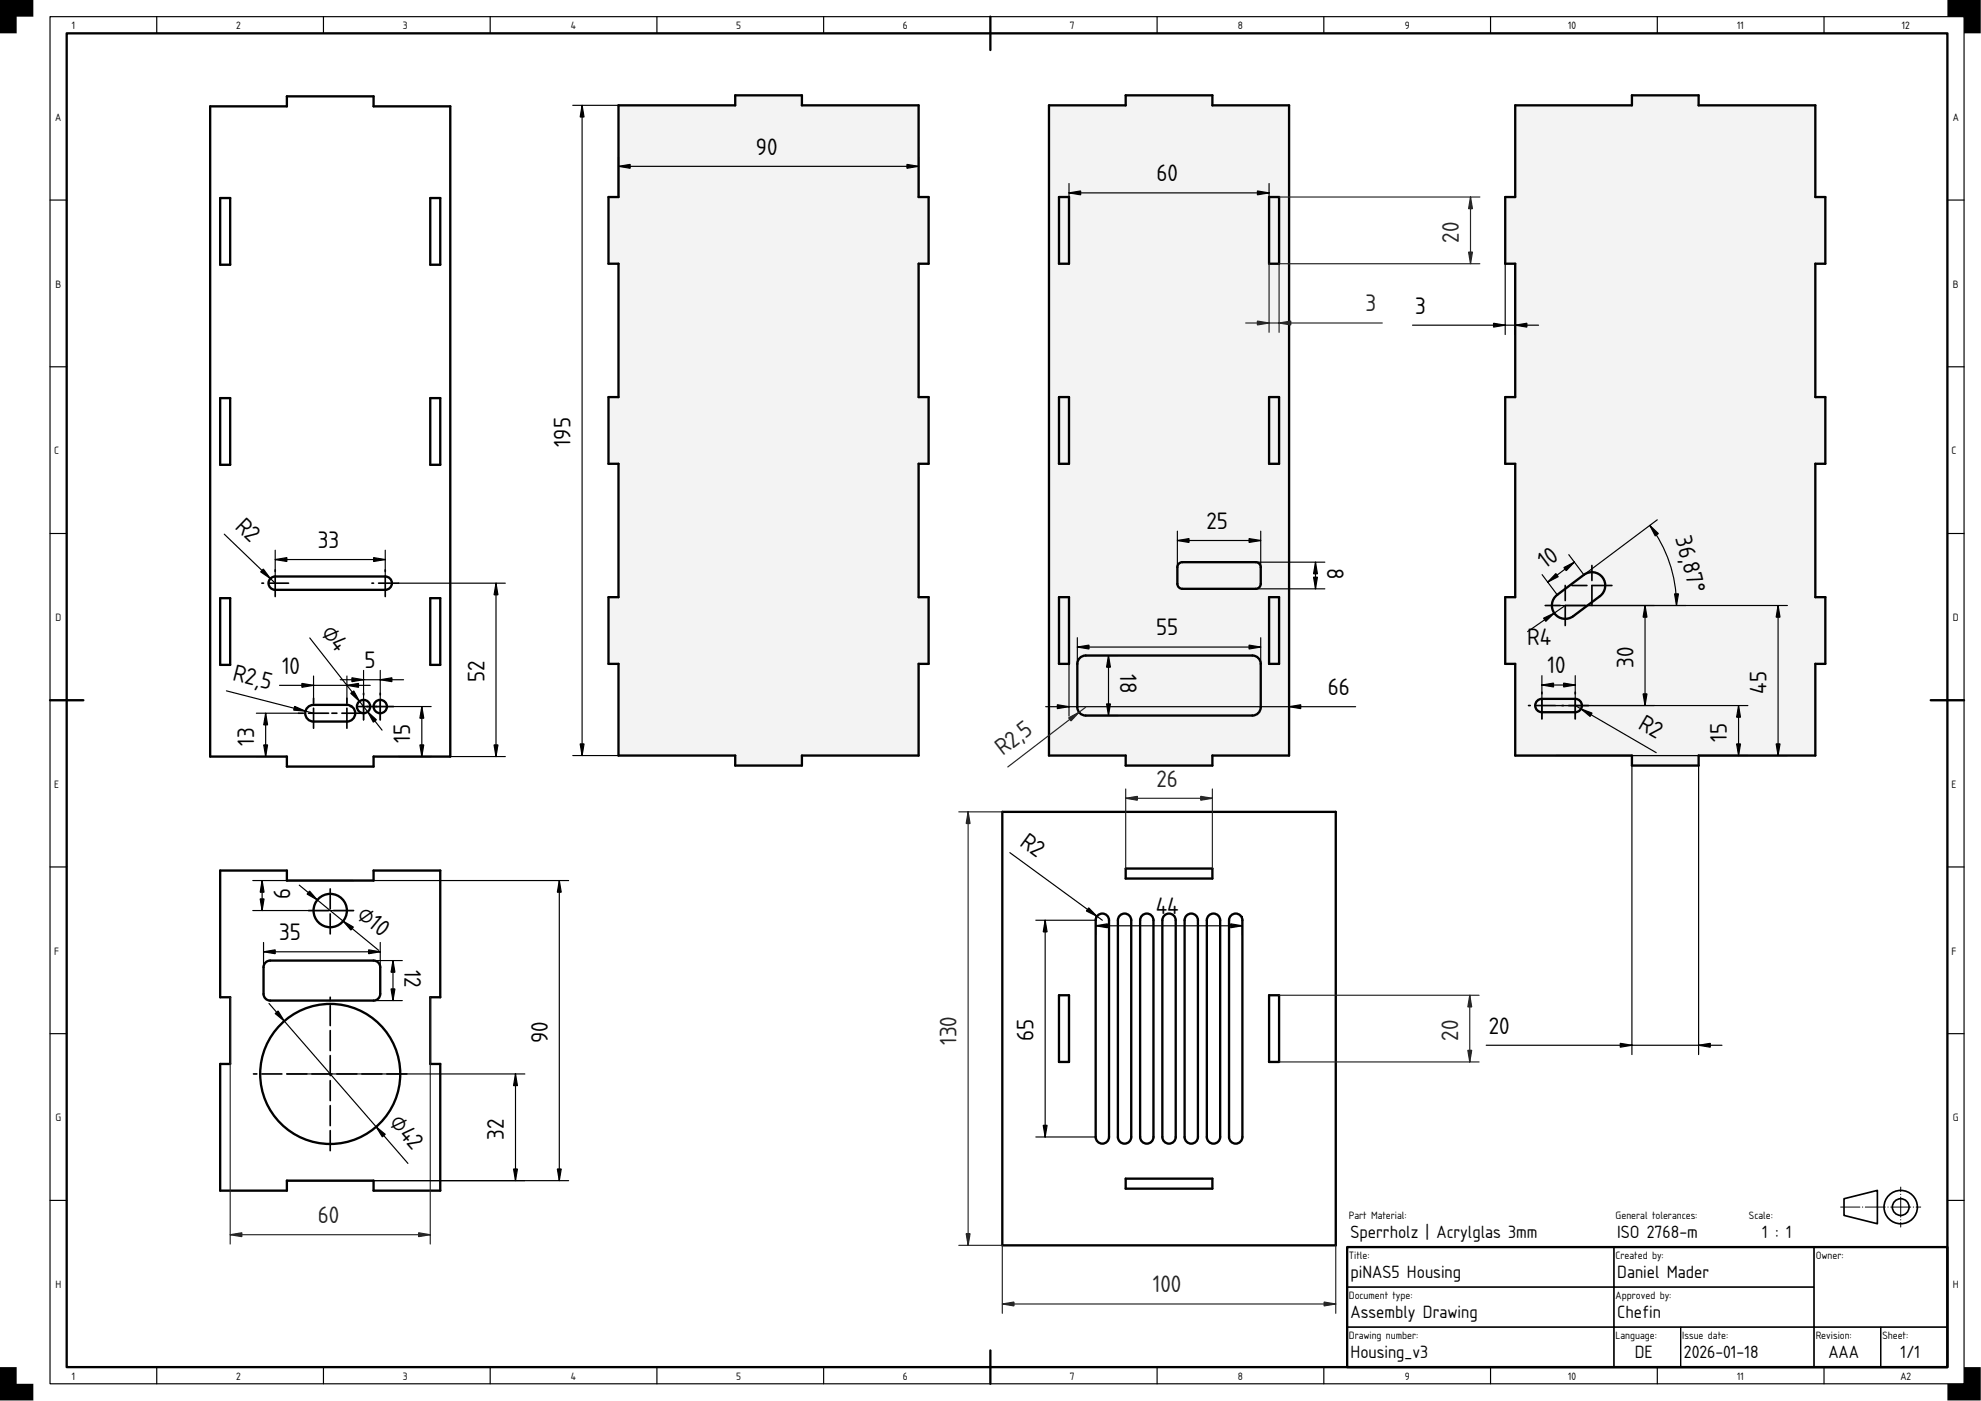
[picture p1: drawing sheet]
<svg xmlns="http://www.w3.org/2000/svg" width="594mm" height="420mm" viewBox="0 0 594 420" stroke-linecap="round" stroke-linejoin="round" font-family="sans-serif">
<path d="M20 10h564v400h-564zM297 5v10M15 210h10M579 210h10M404 374h180v36h-180zM297 405v10" fill="none" stroke="#000" stroke-width=".7"/>
<g fill="none" stroke="#000" stroke-width=".35">
<path d="M15 5h574v410h-574zM47 5v5M97 5v5M147 5v5M197 5v5M247 5v5M347 5v5M397 5v5M447 5v5M497 5v5M547 5v5M15 60h5"/>
<path d="M584 60h5M15 110h5M584 110h5M15 160h5M584 160h5M15 260h5M584 260h5M15 310h5M584 310h5M15 360h5M404 374h80v12h-80zM484 374h60v12h-60z"/>
<path d="M544 374h40v24h-40zM584 360h5M404 398h80v12h-80zM404 386h80v12h-80zM484 398h20v12h-20zM484 386h60v12h-60zM504 398h40v12h-40zM544 398h20v12h-20zM564 398h20v12h-20zM47 410v5M97 410v5M147 410v5"/>
<path d="M197 410v5M247 410v5M347 410v5M397 410v5M447 410v5M497 410v5M547 410v5"/>
</g>
<path d="M0 0h10v5h-5v5h-5zM584 0h10v10h-5v-5h-5zM0 410h5v5h5v5h-10zM584 415h5v-5h5v10h-10z" fill="#000"/>
<g fill="none" stroke="#000" stroke-width=".5">
<path d="M553 359.5l10-2.5v10l-10-2.5z"/>
<circle cx="570" cy="362" r="5"/>
<circle cx="570" cy="362" r="2.5"/>
</g>
<path d="M552 362h24" fill="none" stroke="#000" stroke-width=".3" stroke-dasharray="6 .8 .1 .8" stroke-dashoffset=".3"/>
<path d="M570 368v-12" fill="none" stroke="#000" stroke-width=".3" stroke-dasharray="6 .8 .1 .8" stroke-dashoffset="4.6"/>
<g fill="#fff">
<path d="M63 31.9h23v-3h26v3h23v195h-23v3h-26v-3h-23z" fill-rule="evenodd"/>
<path d="M81.1 173.5l1.4-.6h33a2 2 0 0 1 2 2 2 2 0 0 1-2 2h-33a2 2 0 0 1-1.8-1.2 2 2 0 0 1 .4-2.2z" fill-rule="evenodd"/>
<path d="M82.5 172.9h33v4h-33z" fill-rule="evenodd"/>
<path d="M92.1 212.3a2.5 2.5 0 0 1 1.9-.9h10l1.5 .5h1.5a2 2 0 0 1 2-2 2 2 0 0 1 2 2h1a2 2 0 0 1 2.9-1.8 2 2 0 0 1 .4 3.3 2 2 0 0 1-3.2-1l-.1-.5h-1a2 2 0 0 1-2 2 2 2 0 0 1-2-2h-1.5a2.5 2.5 0 0 1 .9 2.8 2.5 2.5 0 0 1-2.4 1.7h-10a2.5 2.5 0 0 1-2.2-1.4 2.5 2.5 0 0 1 .3-2.7z" fill-rule="evenodd"/>
<path d="M129 179.4h3v20h-3z" fill-rule="evenodd"/>
<path d="M66 59.4h3v20h-3z" fill-rule="evenodd"/>
<path d="M66 119.4h3v20h-3z" fill-rule="evenodd"/>
<path d="M66 179.4h3v20h-3z" fill-rule="evenodd"/>
<path d="M129 59.4h3v20h-3z" fill-rule="evenodd"/>
<path d="M129 119.4h3v20h-3z" fill-rule="evenodd"/>
<path d="M94 211.4h10v5h-10z" fill-rule="evenodd"/>
<path d="M104 211.4a2.5 2.5 0 0 1 2.5 2.5h-2.5z" fill-rule="evenodd"/>
<path d="M104 213.9h2.5a2.5 2.5 0 0 1-2.5 2.5z" fill-rule="evenodd"/>
<path d="M91.5 213.9h2.5v2.5a2.5 2.5 0 0 1-2.5-2.5z" fill-rule="evenodd"/>
<path d="M92.1 212.3a2.5 2.5 0 0 1 1.9-.9v2.5h-2.5z" fill-rule="evenodd"/>
<path d="M114 211.9h2a2 2 0 0 1-2 2z" fill-rule="evenodd"/>
<path d="M114 209.9a2 2 0 0 1 2 2h-2z" fill-rule="evenodd"/>
<path d="M112.6 210.5l1.4-.6v2h-2z" fill-rule="evenodd"/>
<path d="M115.5 174.9h2a2 2 0 0 1-2 2z" fill-rule="evenodd"/>
<path d="M107.6 210.5l1.4-.6v2h-2z" fill-rule="evenodd"/>
<path d="M81.1 173.5l1.4-.6v2h-2z" fill-rule="evenodd"/>
<path d="M109 209.9a2 2 0 0 1 2 2h-2z" fill-rule="evenodd"/>
<path d="M80.5 174.9h2v2a2 2 0 0 1-2-2z" fill-rule="evenodd"/>
<path d="M109 211.9h2a2 2 0 0 1-2 2z" fill-rule="evenodd"/>
<path d="M115.5 172.9a2 2 0 0 1 2 2h-2z" fill-rule="evenodd"/>
<path d="M107 211.9h2v2a2 2 0 0 1-2-2z" fill-rule="evenodd"/>
<path d="M112 211.9h2v2a2 2 0 0 1-2-2z" fill-rule="evenodd"/>
</g>
<g fill="none" stroke="#000" stroke-width=".7">
<path d="M63 31.9h23v-3h26v3h23v195h-23v3h-26v-3h-23zM66 59.4h3v20h-3zM129 59.4h3v20h-3zM66 119.4h3v20h-3zM129 119.4h3v20h-3zM66 179.4h3v20h-3zM81.1 173.5l1.4-.6h33a2 2 0 0 1 2 2 2 2 0 0 1-2 2h-33a2 2 0 0 1-1.8-1.2 2 2 0 0 1 .4-2.2zM129 179.4h3v20h-3zM92.1 212.3a2.5 2.5 0 0 1 1.9-.9h10a2.5 2.5 0 0 1 2.5 2.5 2.5 2.5 0 0 1-2.5 2.5h-10a2.5 2.5 0 0 1-2.2-1.4 2.5 2.5 0 0 1 .3-2.7z"/>
<circle cx="109" cy="211.9" r="2"/>
<circle cx="114" cy="211.9" r="2"/>
</g>
<path d="M82.5 178.9v-8M86.5 174.9h-8M115.5 178.9v-8M119.5 174.9h-8M94 218.4v-9M98.5 213.9h-9M104 218.4v-9M108.5 213.9h-9M109 215.9v-8M113 211.9h-8M114 215.9v-8M118 211.9h-8" fill="none" stroke="#000" stroke-width=".5" stroke-dasharray="6 1.5"/>
<g fill="none" stroke="#000" stroke-width=".35">
<path d="M67.3 160.2l15.2 14.7M82.5 167.8h33M82.5 165v7.9M115.5 165v7.9M119.5 174.9h32M148.7 174.9v52M92.9 191.3l21.7 27.7M67.9 207.2l26.1 6.7M76.9 213.9h12.6M79.7 213.9v13M83.8 205.5h27.2M94 202.7v8.7"/>
<path d="M102 203.8h19M104 202.7v8.7M109 201v14.9M113 211.9h16.3M114 201v14.9M126.5 211.9v15M76.9 226.9h9.1M113 226.9h38.5"/>
</g>
<g fill="#000" stroke="#000" stroke-width=".35">
<path d="M79 170.7l2.1 2.8-2.9-2zM82.5 167.8l3.5-.6v1.2zM112 167.2l3.5 .6-3.5 .6zM148.7 174.9l.6 3.5h-1.1zM79.7 213.9l.5 3.5h-1.1zM88.4 211.8l3.2 1.5-3.5-.3zM90.5 205l3.5 .5-3.5 .6zM104 205.5l3.5-.5v1.1zM105.2 207.9l.9-.7 1.7 3.1zM105.5 203.3l3.5 .5-3.5 .6zM110.3 213.5l2.6 2.4-.9 .7zM114 203.8l3.5-.5v1.1z"/>
<path d="M126.5 211.9l.6 3.5h-1.2zM79.1 223.4h1.1l-.5 3.5zM125.9 223.4h1.2l-.6 3.5zM148.2 223.4h1.1l-.6 3.5z"/>
</g>
<g fill="#fff">
<path d="M66 261.1h20v3h26v-3h20v38h-3v20h3v38h-20v-3h-26v3h-20v-38h3v-20h-3z" fill-rule="evenodd"/>
<path d="M79.6 288.7l1.4-.6h31a2 2 0 0 1 2 2v8a2 2 0 0 1-2 2h-13v1a21 21 0 0 1 18.5 31 21 21 0 0 1-36 1.5 21 21 0 0 1 15.7-32.4l1.8-.1v-1h-18a2 2 0 0 1-2-2v-8z" fill-rule="evenodd"/>
<path d="M79.6 288.7l1.4-.6h31a2 2 0 0 1 2 2v8a2 2 0 0 1-2 2h-31a2 2 0 0 1-2-2v-8z" fill-rule="evenodd"/>
<path d="M99 322.1h21a21 21 0 0 1-21 21z" fill-rule="evenodd"/>
<path d="M83.6 307.8a20.9 20.9 0 0 1 15.4-6.7v21h-21a20.9 20.9 0 0 1 5.6-14.3z" fill-rule="evenodd"/>
<path d="M78 322.1h21v21a21 21 0 0 1-21-21z" fill-rule="evenodd"/>
<path d="M99 301.1a21 21 0 0 1 21 21h-21z" fill-rule="evenodd"/>
<path d="M94 273.1h5v5a5 5 0 0 1-5-5z" fill-rule="evenodd"/>
<path d="M95.2 269.9a5 5 0 0 1 3.8-1.8v5h-5a5 5 0 0 1 1.2-3.2z" fill-rule="evenodd"/>
<path d="M99 273.1h5a5 5 0 0 1-5 5z" fill-rule="evenodd"/>
<path d="M99 268.1a5 5 0 0 1 5 5h-5z" fill-rule="evenodd"/>
<circle cx="99" cy="273.1" r="5"/>
</g>
<g fill="none" stroke="#000" stroke-width=".7">
<path d="M66 261.1h20v3h26v-3h20v38h-3v20h3v38h-20v-3h-26v3h-20v-38h3v-20h-3zM79.6 288.7l1.4-.6h31a2 2 0 0 1 2 2v8a2 2 0 0 1-2 2h-31a2 2 0 0 1-2-2v-8z"/>
<circle cx="99" cy="273.1" r="5"/>
<circle cx="99" cy="322.1" r="21"/>
</g>
<path d="M106 273.1h-14M99 280.1v-14M122 322.1h-46M99 345.1v-46" fill="none" stroke="#000" stroke-width=".5" stroke-dasharray="6 1.5"/>
<g fill="none" stroke="#000" stroke-width=".35">
<path d="M75.8 264.1h94.7M75.8 273.1h30.2M78.6 264.1v9M89.8 265.5l23.8 19.5M167.7 264.1v90M79 285.4h35M79 282.6v7.5M112 288.1h8.7M114 282.6v7.5M117.9 288.1v12M80.7 300.9l41.6 48M112 300.1h8.7"/>
<path d="M86 322.1h71.4M154.6 322.1v32M86 354.1h84.5"/>
</g>
<g fill="#000" stroke="#000" stroke-width=".35">
<path d="M78.6 264.1l.6 3.5h-1.2zM78 269.6h1.2l-.6 3.5zM92.8 267.2l2.4 2.7-3.1-1.8zM102.9 276.2l3.1 1.8-.8 .9zM167.7 264.1l.6 3.5h-1.2zM79 285.4l3.5-.5v1.1zM110.5 284.9l3.5 .5-3.5 .6zM117.9 288.1l.5 3.5h-1.1zM82.5 304l.9-.8 1.9 3zM117.3 296.6h1.1l-.5 3.5zM112.8 337.9l2.7 2.3-.8 .8zM154.6 322.1l.6 3.5h-1.2z"/>
<path d="M154 350.6h1.2l-.6 3.5zM167.1 350.6h1.2l-.6 3.5z"/>
</g>
<path d="M69 299.1v74M129 299.1v74M69 370.3h60" fill="none" stroke="#212529" stroke-width=".35"/>
<g fill="#212529" stroke="#212529" stroke-width=".35">
<path d="M69 370.3l3.5-.6v1.2z"/>
<path d="M125.5 369.7l3.5 .6-3.5 .6z"/>
</g>
<g fill="#fff">
<path d="M300.6 243.5h100v130h-100z" fill-rule="evenodd"/>
<path d="M369.2 274.6a2 2 0 0 1 2.1-.5 2 2 0 0 1 1.3 1.9v65a2 2 0 0 1-2 2 2 2 0 0 1-2-2v-65z" fill-rule="evenodd"/>
<path d="M355.8 274.6a2 2 0 0 1 2.2-.5 2 2 0 0 1 1.2 1.9v65a2 2 0 0 1-2 2 2 2 0 0 1-2-2v-65z" fill-rule="evenodd"/>
<path d="M342.5 274.6a2 2 0 0 1 2.2-.5 2 2 0 0 1 1.2 1.9v65a2 2 0 0 1-2 2 2 2 0 0 1-2-2v-65z" fill-rule="evenodd"/>
<path d="M349.2 274.6a2 2 0 0 1 2.1-.5 2 2 0 0 1 1.3 1.9v65a2 2 0 0 1-2 2 2 2 0 0 1-2-2v-65z" fill-rule="evenodd"/>
<path d="M329.2 274.6a2 2 0 0 1 2.1-.5 2 2 0 0 1 1.3 1.9v65a2 2 0 0 1-2 2 2 2 0 0 1-2-2v-65z" fill-rule="evenodd"/>
<path d="M335.8 274.6a2 2 0 0 1 2.2-.5 2 2 0 0 1 1.2 1.9v65a2 2 0 0 1-2 2 2 2 0 0 1-2-2v-65z" fill-rule="evenodd"/>
<path d="M362.5 274.6a2 2 0 0 1 2.2-.5 2 2 0 0 1 1.2 1.9v65a2 2 0 0 1-2 2 2 2 0 0 1-2-2v-65z" fill-rule="evenodd"/>
<path d="M337.6 260.5h26v3h-26z" fill-rule="evenodd"/>
<path d="M337.6 353.5h26v3h-26z" fill-rule="evenodd"/>
<path d="M317.6 298.5h3v20h-3z" fill-rule="evenodd"/>
<path d="M380.6 298.5h3v20h-3z" fill-rule="evenodd"/>
</g>
<path d="M300.6 243.5h100v130h-100zM329.2 274.6a2 2 0 0 1 2.1-.5 2 2 0 0 1 1.3 1.9v65a2 2 0 0 1-2 2 2 2 0 0 1-2-2v-65zM335.8 274.6a2 2 0 0 1 2.2-.5 2 2 0 0 1 1.2 1.9v65a2 2 0 0 1-2 2 2 2 0 0 1-2-2v-65zM337.6 260.5h26v3h-26zM342.5 274.6a2 2 0 0 1 2.2-.5 2 2 0 0 1 1.2 1.9v65a2 2 0 0 1-2 2 2 2 0 0 1-2-2v-65zM349.2 274.6a2 2 0 0 1 2.1-.5 2 2 0 0 1 1.3 1.9v65a2 2 0 0 1-2 2 2 2 0 0 1-2-2v-65zM355.8 274.6a2 2 0 0 1 2.2-.5 2 2 0 0 1 1.2 1.9v65a2 2 0 0 1-2 2 2 2 0 0 1-2-2v-65zM362.5 274.6a2 2 0 0 1 2.2-.5 2 2 0 0 1 1.2 1.9v65a2 2 0 0 1-2 2 2 2 0 0 1-2-2v-65zM369.2 274.6a2 2 0 0 1 2.1-.5 2 2 0 0 1 1.3 1.9v65a2 2 0 0 1-2 2 2 2 0 0 1-2-2v-65zM317.6 298.5h3v20h-3zM380.6 298.5h3v20h-3zM337.6 353.5h26v3h-26z" fill="none" stroke="#000" stroke-width=".7"/>
<path d="M302.8 255.7l27.8 20.3M310.6 276h18M313.4 276v65M328.6 277.6h44M328.6 274.8v5.6M372.6 274.8v5.6M310.6 341h18" fill="none" stroke="#000" stroke-width=".35"/>
<path d="M313.4 276l.6 3.5h-1.2zM328.6 277.6l3.5-.5v1.1zM326.5 272.3l2.5 2.5-3.2-1.6zM369.1 277.1l3.5 .5-3.5 .6zM312.8 337.5h1.2l-.6 3.5z" fill="#000" stroke="#000" stroke-width=".35"/>
<path d="M337.6 239.4h26M337.6 236.6v23.9M363.6 236.6v23.9M287.5 243.5h13.1M290.3 243.5v130M383.6 298.5h60M440.8 298.5v20M383.6 318.5h60M287.5 373.5h13.1v20.4M400.6 373.5v20.4M300.6 391.1h100" fill="none" stroke="#212529" stroke-width=".35"/>
<g fill="#212529" stroke="#212529" stroke-width=".35">
<path d="M397.1 390.5l3.5 .6-3.5 .5z"/>
<path d="M300.6 391.1l3.5-.6v1.1z"/>
<path d="M289.7 370h1.2l-.6 3.5z"/>
<path d="M290.3 243.5l.6 3.5h-1.2z"/>
<path d="M337.6 239.4l3.5-.6v1.2z"/>
<path d="M360.1 238.8l3.5 .6-3.5 .6z"/>
<path d="M440.8 298.5l.5 3.5h-1.1z"/>
<path d="M440.2 315h1.1l-.5 3.5z"/>
</g>
<g fill="#f1f3f5">
<path d="M314.6 31.6h23v-3h26v3h23v195h-23v3h-26v-3h-23z" fill-rule="evenodd"/>
<path d="M324 197.1l1.6-.5h50a2.5 2.5 0 0 1 2.5 2.5v13a2.5 2.5 0 0 1-2.5 2.5h-50a2.5 2.5 0 0 1-2.5-2.5v-13a2.5 2.5 0 0 1 .9-2z" fill-rule="evenodd"/>
<path d="M353.4 169.2l1.2-.6h22a1.5 1.5 0 0 1 1.5 1.5v5a1.5 1.5 0 0 1-1.5 1.5h-22a1.5 1.5 0 0 1-1.5-1.5v-5z" fill-rule="evenodd"/>
<path d="M317.6 59.1h3v20h-3z" fill-rule="evenodd"/>
<path d="M317.6 179.1h3v20h-3z" fill-rule="evenodd"/>
<path d="M317.6 119.1h3v20h-3z" fill-rule="evenodd"/>
<path d="M380.6 119.1h3v20h-3z" fill-rule="evenodd"/>
<path d="M380.6 179.1h3v20h-3z" fill-rule="evenodd"/>
<path d="M380.6 59.1h3v20h-3z" fill-rule="evenodd"/>
</g>
<path d="M314.6 31.6h23v-3h26v3h23v195h-23v3h-26v-3h-23zM317.6 59.1h3v20h-3zM380.6 59.1h3v20h-3zM317.6 119.1h3v20h-3zM380.6 119.1h3v20h-3zM317.6 179.1h3v20h-3zM353.7 168.9l.9-.3h22a1.5 1.5 0 0 1 1.5 1.5v5a1.5 1.5 0 0 1-1.5 1.5h-22a1.5 1.5 0 0 1-1.5-1.5v-5zM380.6 179.1h3v20h-3zM324 197.1l1.6-.5h50a2.5 2.5 0 0 1 2.5 2.5v13a2.5 2.5 0 0 1-2.5 2.5h-50a2.5 2.5 0 0 1-2.5-2.5v-13a2.5 2.5 0 0 1 .9-2z" fill="none" stroke="#000" stroke-width=".7"/>
<g fill="none" stroke="#000" stroke-width=".35">
<path d="M320.6 57.8h60M320.6 55v5.6M380.6 55v5.6M353.1 159.3v10.8M378.1 159.3v10.8M353.1 162.1h25M354.6 168.6h42.7M354.6 176.6h42.7M394.5 168.6v8M320.6 199.1v15.6M323.1 194.1h55M323.1 191.3v7.8"/>
<path d="M325.6 196.6h9.6M332.4 196.6v18M378.1 191.3v7.8M386.6 199.1v15.6M313.6 211.9h92.9M325.6 214.6h9.6"/>
</g>
<path d="M320.6 57.8l3.5-.5v1.1zM377.1 57.3l3.5 .5-3.5 .6zM353.1 162.1l3.5-.6v1.2zM374.6 161.5l3.5 .6-3.5 .6zM394.5 168.6l.6 3.5h-1.2zM393.9 173.1h1.2l-.6 3.5zM323.1 194.1l3.5-.6v1.1zM332.4 196.6l.6 3.5h-1.2zM374.6 193.5l3.5 .6-3.5 .5zM317.1 211.4l3.5 .5-3.5 .6zM331.8 211.1h1.2l-.6 3.5zM386.6 211.9l3.5-.5v1.1z" fill="#000" stroke="#000" stroke-width=".35"/>
<path d="M383.6 59.1h60.2M441 59.1v20M380.6 79.1v20.6M443.8 79.1h-60.2v20.6M373.6 96.9h40.9M325.6 212.1l-23.4 17.9" fill="none" stroke="#212529" stroke-width=".35"/>
<g fill="#212529" stroke="#212529" stroke-width=".35">
<path d="M320.5 215.3l3.1-1.7-2.4 2.6z"/>
<path d="M440.4 75.6h1.2l-.6 3.5z"/>
<path d="M441 59.1l.6 3.5h-1.2z"/>
<path d="M383.6 96.9l3.5-.6v1.2z"/>
<path d="M377.1 96.3l3.5 .6-3.5 .6z"/>
</g>
<path d="M185.5 31.6h35v-3h20v3h35v27.5h3v20h-3v40h3v20h-3v40h3v20h-3v27.5h-35v3h-20v-3h-35v-27.5h-3v-20h3v-40h-3v-20h3v-40h-3v-20h3z" fill-rule="evenodd" fill="#f1f3f5"/>
<path d="M185.5 31.6h35v-3h20v3h35v27.5h3v20h-3v40h3v20h-3v40h3v20h-3v27.5h-35v3h-20v-3h-35v-27.5h-3v-20h3v-40h-3v-20h3v-40h-3v-20h3z" fill="none" stroke="#000" stroke-width=".7"/>
<path d="M171.8 31.6h13.7M174.6 31.6v195M185.5 49.9h90M185.5 47.1v12M275.5 47.1v12M171.8 226.6h13.7" fill="none" stroke="#000" stroke-width=".35"/>
<path d="M174.6 31.6l.6 3.5h-1.2zM185.5 49.9l3.5-.6v1.2zM272 49.3l3.5 .6-3.5 .6zM174 223.1h1.2l-.6 3.5z" fill="#000" stroke="#000" stroke-width=".35"/>
<g fill="#f1f3f5">
<path d="M454.4 31.6h35v-3h20v3h35v27.5h3v20h-3v40h3v20h-3v40h3v20h-3v27.5h-35v3h-20v-3h-35v-27.5h-3v-20h3v-40h-3v-20h3v-40h-3v-20h3z" fill-rule="evenodd"/>
<path d="M466.5 178.8l8.5-6.4a4 4 0 0 1 5.6 .8 4 4 0 0 1-.8 5.6l-8 6a4 4 0 0 1-5.4-.6 4 4 0 0 1 .1-5.4z" fill-rule="evenodd"/>
<path d="M469.4 176.6l6-4.5 2-.5v9l-6 4.5-2 .5z" fill-rule="evenodd"/>
<path d="M461 210.2l1.4-.6h10a2 2 0 0 1 2 2 2 2 0 0 1-2 2h-10a2 2 0 0 1-1.9-1.2 2 2 0 0 1 .5-2.2z" fill-rule="evenodd"/>
<path d="M462.4 209.6h10v4h-10z" fill-rule="evenodd"/>
<path d="M466.5 178.8l2.9-2.2v5h-4l.2-1.2z" fill-rule="evenodd"/>
<path d="M477.4 175.6h4l-.4 1.8a8.2 8.2 0 0 1-3.6 3.2z" fill-rule="evenodd"/>
<path d="M477.4 171.6a4 4 0 0 1 4 4h-4z" fill-rule="evenodd"/>
<path d="M465.4 181.6h4v4a4 4 0 0 1-4-4z" fill-rule="evenodd"/>
<path d="M460.4 211.6h2v2a2 2 0 0 1-2-2z" fill-rule="evenodd"/>
<path d="M472.4 211.6h2a2 2 0 0 1-2 2z" fill-rule="evenodd"/>
<path d="M461 210.2l1.4-.6v2h-2z" fill-rule="evenodd"/>
<path d="M472.4 209.6a2 2 0 0 1 2 2h-2z" fill-rule="evenodd"/>
</g>
<path d="M454.4 31.6h35v-3h20v3h35v27.5h3v20h-3v40h3v20h-3v40h3v20h-3v27.5h-35v3h-20v-3h-35v-27.5h-3v-20h3v-40h-3v-20h3v-40h-3v-20h3zM466.4 178.9l8.6-6.5a4 4 0 0 1 5.6 .8 4 4 0 0 1-.8 5.6l-8 6a4 4 0 0 1-5.3-.5 4 4 0 0 1-.1-5.4zM461 210.2l1.4-.6h10a2 2 0 0 1 2 2 2 2 0 0 1-2 2h-10a2 2 0 0 1-1.9-1.2 2 2 0 0 1 .5-2.2z" fill="none" stroke="#000" stroke-width=".7"/>
<path d="M483.4 175.6h-12M469.4 187.6v-12M475.4 181.6h-12M477.4 181.6v-12M462.4 215.6v-8M466.4 211.6h-8M472.4 215.6v-8M476.4 211.6h-8" fill="none" stroke="#000" stroke-width=".5" stroke-dasharray="6 1.5"/>
<g fill="none" stroke="#000" stroke-width=".35">
<path d="M451.4 79.1v21.2M454.4 79.1v21.2M423.6 97.5h37.8M494.8 157.6a39.9 39.9 0 0 1 8 24M497 155.9l-22 16.5-4.5-6.1M462.5 172.3l4.5 6.1M472.1 168.6l-8 6M466.4 181.6h69.6M469.4 181.6l-11.3 7.8M493.3 181.6v30M533.2 181.6v45M462.4 205.4h10"/>
<path d="M462.4 202.6v13M466.4 211.6h57.8M472.4 202.6v13M472.4 211.6l24.3 14.1M521.4 211.6v15M454.4 226.6h81.6M489.4 229.6v86.7M509.4 229.6v86.7M445.7 313.5h70.7"/>
</g>
<g fill="#000" stroke="#000" stroke-width=".35">
<path d="M447.9 96.9l3.5 .6-3.5 .6zM454.4 97.5l3.5-.6v1.2zM494.8 157.6l2.5 2.4-.9 .7zM466.6 172l.7 .9-3.2 1.7zM469 170.2l3.1-1.6-2.4 2.5zM462.9 185.4l3.2-1.5-2.5 2.4zM493.3 181.6l.6 3.5h-1.2zM502.2 178.1h1.1l-.5 3.5zM533.2 181.6l.6 3.5h-1.2zM462.4 205.4l3.5-.5v1.1zM468.9 204.9l3.5 .5-3.5 .6zM474.1 212.6l3.3 1.3-.5 1z"/>
<path d="M492.7 208.1h1.2l-.6 3.5zM521.4 211.6l.6 3.5h-1.2zM520.8 223.1h1.2l-.6 3.5zM532.6 223.1h1.2l-.6 3.5zM485.9 312.9l3.5 .6-3.5 .6zM509.4 313.5l3.5-.6v1.2z"/>
</g>
<g font-size="6.7">
<text x="226.7" y="46.4">90</text>
<text x="346.8" y="54.4">60</text>
<text x="424.4" y="94">3</text>
<text x="171.1" y="134.1" transform="rotate(-90 171.1 134.1)">195</text>
<text x="70.2" y="158.2" transform="rotate(44 70.2 158.2)">R2</text>
<text x="361.8" y="158.6">25</text>
<text x="502.4" y="161.4" transform="rotate(75 502.4 161.4)">36,87°</text>
<text x="95.3" y="164.3">33</text>
<text x="398" y="170.4" transform="rotate(90 398 170.4)">8</text>
<text x="463.4" y="170.8" transform="rotate(-37 463.4 170.8)">10</text>
<text x="96.1" y="189.8" transform="rotate(52 96.1 189.8)">⌀4</text>
<text x="346.7" y="190.6">55</text>
<text x="458" y="193.5">R4</text>
<text x="84.6" y="202.1">10</text>
<text x="109.4" y="200.4">5</text>
<text x="335.9" y="202.2" transform="rotate(90 335.9 202.2)">18</text>
<text x="464.1" y="202">10</text>
<text x="489.8" y="200.3" transform="rotate(-90 489.8 200.3)">30</text>
<text x="69.5" y="204" transform="rotate(14 69.5 204)">R2,5</text>
<text x="145.3" y="204.6" transform="rotate(-90 145.3 204.6)">52</text>
<text x="398.2" y="208.5">66</text>
<text x="529.7" y="208" transform="rotate(-90 529.7 208)">45</text>
<text x="490.9" y="218.4" transform="rotate(30 490.9 218.4)">R2</text>
<text x="76.2" y="223.7" transform="rotate(-90 76.2 223.7)">13</text>
<text x="123" y="222.8" transform="rotate(-90 123 222.8)">15</text>
<text x="517.9" y="222.4" transform="rotate(-90 517.9 222.4)">15</text>
<text x="305.5" y="253.3" transform="rotate(36 305.5 253.3)">R2</text>
<text x="82.1" y="266.4" transform="rotate(90 82.1 266.4)">9</text>
<text x="106.7" y="274.9" transform="rotate(39 106.7 274.9)">⌀10</text>
<text x="346.6" y="274.2">44</text>
<text x="83.7" y="282">35</text>
<text x="121.3" y="290.8" transform="rotate(90 121.3 290.8)">12</text>
<text x="446.4" y="310">20</text>
<text x="164.2" y="312.9" transform="rotate(-90 164.2 312.9)">90</text>
<text x="310" y="312.3" transform="rotate(-90 310 312.3)">65</text>
<text x="116.5" y="336.9" transform="rotate(49 116.5 336.9)">⌀42</text>
<text x="151.1" y="341.8" transform="rotate(-90 151.1 341.8)">32</text>
</g>
<g font-size="6.7" fill="#212529">
<text x="437.5" y="72.8" transform="rotate(-90 437.5 72.8)">20</text>
<text x="409.5" y="93.4">3</text>
<text x="300.7" y="226.8" transform="rotate(-38 300.7 226.8)">R2,5</text>
<text x="346.8" y="235.9">26</text>
<text x="286.9" y="313.4" transform="rotate(-90 286.9 313.4)">130</text>
<text x="437.3" y="312.1" transform="rotate(-90 437.3 312.1)">20</text>
<text x="95.3" y="366.8">60</text>
<text x="345.7" y="387.6">100</text>
</g>
<g font-size="5">
<text x="405" y="371.2">Sperrholz | Acrylglas 3mm</text>
<text x="485" y="371.2">ISO 2768-m</text>
<text x="528.5" y="371.2">1 : 1</text>
<text x="405" y="383.2">piNAS5 Housing</text>
<text x="485" y="383.2">Daniel Mader</text>
<text x="405" y="395.2">Assembly Drawing</text>
<text x="485" y="395.2">Chefin</text>
<text x="405" y="407.2">Housing_v3</text>
<text x="490.2" y="407.2">DE</text>
<text x="505" y="407.2">2026-01-18</text>
<text x="548.3" y="407.2">AAA</text>
<text x="570" y="407.2">1/1</text>
</g>
<g font-size="3">
<text x="21.5" y="8.8">1</text>
<text x="70.8" y="8.8">2</text>
<text x="120.8" y="8.8">3</text>
<text x="171.2" y="8.8">4</text>
<text x="220.8" y="8.8">5</text>
<text x="270.8" y="8.8">6</text>
<text x="320.8" y="8.8">7</text>
<text x="371.2" y="8.8">8</text>
<text x="421.3" y="8.8">9</text>
<text x="470.3" y="8.8">10</text>
<text x="521" y="8.8">11</text>
<text x="570.3" y="8.8">12</text>
<text x="16.6" y="36.3">A</text>
<text x="585.6" y="36.3">A</text>
<text x="16.6" y="86.3">B</text>
<text x="585.6" y="86.3">B</text>
<text x="16.3" y="136.3">C</text>
<text x="585.3" y="136.3">C</text>
<text x="16.6" y="186.3">D</text>
<text x="585.6" y="186.3">D</text>
<text x="16.3" y="236.3">E</text>
<text x="585.3" y="236.3">E</text>
<text x="16.3" y="286.3">F</text>
<text x="585.3" y="286.3">F</text>
<text x="16.6" y="336.3">G</text>
<text x="585.6" y="336.3">G</text>
<text x="404.5" y="365.6">Part Material:</text>
<text x="484.5" y="365.6">General tolerances:</text>
<text x="524.5" y="365.6">Scale:</text>
<text x="404.5" y="377.6">Title:</text>
<text x="484.5" y="377.6">Created by:</text>
<text x="544.5" y="377.6">Owner:</text>
<text x="16.6" y="386.3">H</text>
<text x="404.5" y="389.6">Document type:</text>
<text x="484.5" y="389.6">Approved by:</text>
<text x="585.6" y="386.3">H</text>
<text x="404.5" y="401.6">Drawing number:</text>
<text x="484.5" y="401.6">Language:</text>
<text x="504.5" y="401.6">Issue date:</text>
<text x="544.5" y="401.6">Revision:</text>
<text x="564.5" y="401.6">Sheet:</text>
<text x="21.5" y="413.8">1</text>
<text x="70.8" y="413.8">2</text>
<text x="120.8" y="413.8">3</text>
<text x="171.2" y="413.8">4</text>
<text x="220.8" y="413.8">5</text>
<text x="270.8" y="413.8">6</text>
<text x="320.8" y="413.8">7</text>
<text x="371.2" y="413.8">8</text>
<text x="421.3" y="413.8">9</text>
<text x="470.3" y="413.8">10</text>
<text x="521" y="413.8">11</text>
<text x="569.9" y="413.8">A2</text>
</g>
</svg>
